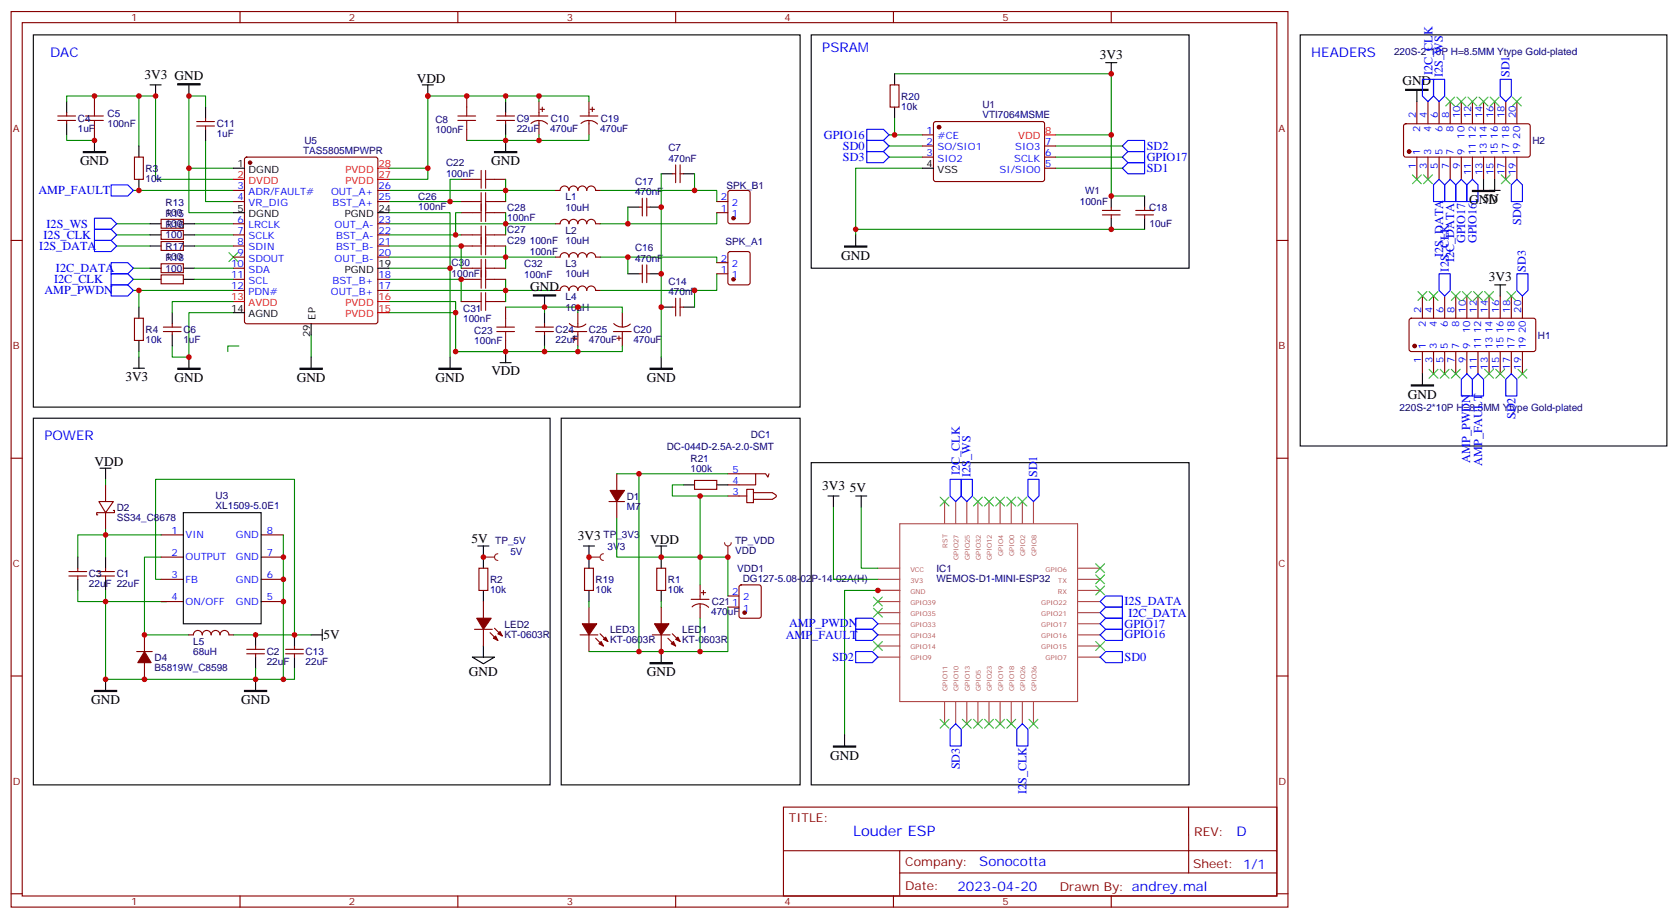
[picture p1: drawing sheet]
<svg xmlns="http://www.w3.org/2000/svg" width="533mm" height="292mm" viewBox="0 0 533 292" stroke-linecap="round" stroke-linejoin="round" font-family="sans-serif">
<g fill="none" stroke="#870000" stroke-width=".35">
<path d="M3.5 3.7h405.4v284.3h-405.4zM7.1 7.2h398.2v277.3h-398.2zM76.2 3.7v3.5M145.3 3.7v3.5M214.5 3.7v3.5M283.6 3.7v3.5M352.8 3.7v3.5M18.3 36.8h5.7M18.3 38.2h5.7M21.2 35.8v1M21.2 38.2v1.1M30 30.5v3.5"/>
<path d="M62.4 38.6h5.7M65.3 37.5v1.1M148.2 30.5v3.5M157.7 36.8h5.6M157.7 38.2h5.6M160.5 35.8v1M160.5 38.2v1.1M168.3 36.8h5.6M168.6 39.2a3.8 3.8 0 0 1 5.2 .2M171.1 32.2v4.6M171.1 38.2v4.6M171.4 34.7h1.5"/>
<path d="M172.2 34v1.4M30 41.1v3.5M42.7 49.9h2.8v7h-2.8zM62.4 40h5.7M65.3 40v1.1M77.8 50.1l.5-.2h40.9l.5 .2 .2 .5v51.5l-.2 .5-.5 .2h-40.9l-.5-.2-.2-.5v-51.5zM148.2 41.1v3.5M213.4 55.2h1.1M214.5 52.4v5.6M215.9 52.4v5.6M215.9 55.2h1.1M3.5 76.3h3.6"/>
<path d="M51.2 69.6h7v2.9h-7zM51.2 73.2h7v2.8h-7zM51.2 76.7h7v2.8h-7zM74.1 60.5h3.5M74.1 64h3.5M74.1 71h3.5M74.1 74.6h3.5M74.1 78.1h3.5M119.9 60.5h3.6M119.9 64h3.6M119.9 71h3.6M119.9 74.6h3.6"/>
<path d="M119.9 78.1h3.6M176.4 60.5h1.4a1.41 1.41 0 0 1 1.4-1.4 1.41 1.41 0 0 1 1.4 1.4 1.41 1.41 0 0 1 1.4-1.4 1.41 1.41 0 0 1 1.4 1.4 1.41 1.41 0 0 1 1.5-1.4 1.41 1.41 0 0 1 1.4 1.4 1.41 1.41 0 0 1 1.4-1.4 1.41 1.41 0 0 1 1.4 1.4h1.4M176.4 71h1.4a1.41 1.41 0 0 1 1.4-1.4 1.41 1.41 0 0 1 1.4 1.5 1.41 1.41 0 0 1 1.4-1.5 1.41 1.41 0 0 1 1.4 1.5 1.41 1.41 0 0 1 1.5-1.5 1.41 1.41 0 0 1 1.4 1.5 1.41 1.41 0 0 1 1.4-1.5 1.41 1.41 0 0 1 1.4 1.5l1.4-.1M202.8 65.8h1.1M203.9 62.9v5.7M205.3 62.9v5.7M205.3 65.8h1.1M227.5 64h3.6M227.5 67.5h3.6M231.3 60.7l.5-.2h5.6l.7 .4v9.4l-.4 .7h-5.9l-.7-.4v-9.4zM405.3 76.3h3.6M51.2 83.7h7v2.9h-7z"/>
<path d="M51.2 87.3h7v2.8h-7zM74.1 81.6h3.5M74.1 85.2h3.5M74.1 88.7h3.5M74.1 92.2h3.5M119.9 81.6h3.6M119.9 88.7h3.6M119.9 92.2h3.6M160.5 97.5v3.5M176.4 92.2h1.4a1.41 1.41 0 0 1 1.4-1.4 1.41 1.41 0 0 1 1.4 1.4 1.41 1.41 0 0 1 1.4-1.4 1.41 1.41 0 0 1 1.4 1.4 1.41 1.41 0 0 1 1.5-1.4 1.41 1.41 0 0 1 1.4 1.4 1.41 1.41 0 0 1 1.4-1.4 1.41 1.41 0 0 1 1.4 1.4h1.4M176.4 81.6h1.4M177.8 81.6a1.41 1.41 0 0 1 1.4-1.4 1.41 1.41 0 0 1 1.4 1.4"/>
<path d="M180.6 81.6a1.41 1.41 0 0 1 1.4-1.4 1.41 1.41 0 0 1 1.4 1.4M183.4 81.6a1.41 1.41 0 0 1 1.5-1.4 1.41 1.41 0 0 1 1.4 1.4M183.4 99.3v4.6M186.3 81.6a1.41 1.41 0 0 1 1.4-1.4 1.41 1.41 0 0 1 1.4 1.4h1.4M202.8 86.9h1.1M203.9 84.1v5.6M205.3 86.9h1.1M205.3 84.1v5.6M213.4 97.5h1.1M214.5 94.7v5.6M215.9 94.7v5.6M215.9 97.5h1.1"/>
<path d="M227.5 86.9h3.6M227.5 83.4h3.6M231.3 80.1l.5-.2h5.6l.7 .4v9.4l-.4 .7-5.9 .1-.7-.5v-9.4zM42.7 101h2.8v7.1h-2.8zM51.9 105.3h5.6M51.9 103.9h5.6M54.7 102.8v1.1M54.7 105.3v1M160.5 108.1v3.5M170 105.3h5.7M170 103.9h5.7M172.9 102.8v1.1"/>
<path d="M172.9 105.3v1M180.6 105.3h5.7M180.7 102.7a3.8 3.8 0 0 0 5.3 .2M181.7 107.4h1.4M182.4 106.7v1.4M183.4 105.3v4.6M3.5 145.5h3.6M405.3 145.5h3.6M30.7 182.9h5.6M30.7 181.5h5.6M33.5 180.4v1.1M33.5 182.9v1"/>
<path d="M150.6 199.8h5.7M152 180.4h2.9v7.1h-2.9zM153.5 191v5.3M153.5 199.8v5.3M157 199.5l2.5 2.4M185.6 180.4h2.8v7.1h-2.8zM187 192.8v5.2M208.5 180.4h2.8v7.1h-2.8zM209.9 192.8v5.2M231.1 192.8h3.5M231.1 189.2h3.5M234.8 185.9l.5-.2h5.6l.7 .4 .1 9.5-.5 .6-5.9 .1-.6-.5-.1-9.4z"/>
<path d="M3.5 214.6h3.6M78.3 207.6h5.7M78.3 206.2h5.7M81.1 205.1v1.1M81.1 207.6v1M90.7 207.6h5.6M90.7 206.2h5.6M93.5 205.1v1.1M93.5 207.6v1M155.6 200.9l2.4 2.4M184.1 201.6h5.7M187 201.6v5.3"/>
<path d="M189.1 202.6l2.5 2.5M190.5 201.2l2.5 2.5M207.1 201.6h5.6M209.9 201.6v5.3M212 202.6l2.5 2.5M213.4 201.2l2.5 2.5M405.3 214.6h3.6M248.7 256.3h156.6v28.2h-156.6zM377.3 256.3v20.9M248.7 270.1h156.5M285.6 277.2h119.6M285.6 270.1v14.1"/>
<path d="M3.5 283.8h3.6M76.2 284.5v3.5M145.3 284.5v3.5M214.5 284.5v3.5M283.6 284.5v3.5M352.8 284.5v3.5M405.3 283.8h3.6"/>
</g>
<g fill="none" stroke="#a64a4a" stroke-width=".35">
<path d="M299.9 159.2v7M303.4 159.2v7M306.9 159.2v7M310.4 159.2v7M314 159.2v7M317.5 159.2v7M321 159.2v7M324.6 159.2v7M328.1 159.2v7M285.6 166.3h56.5v56.4h-56.5zM278.7 180.4h6.9M278.7 183.9h6.9"/>
<path d="M278.7 187.5h6.9M278.7 191h6.9M278.7 194.5h6.9M278.7 198h6.9M342.3 180.4h6.9M342.3 183.9h6.9M342.3 187.5h6.9M342.3 191h6.9M342.3 194.5h6.9M342.3 198h6.9M278.7 201.6h6.9M278.7 205.1h6.9"/>
<path d="M278.7 208.6h6.9M342.3 201.6h6.9M342.3 205.1h6.9M342.3 208.6h6.9M299.9 222.9v6.9M303.4 222.9v6.9M306.9 222.9v6.9M310.4 222.9v6.9M314 222.9v6.9M317.5 222.9v6.9M321 222.9v6.9M324.6 222.9v6.9"/>
<path d="M328.1 222.9v6.9"/>
</g>
<g fill="none" stroke="#3c3" stroke-width=".35">
<path d="M72.7 80.2l2.8 2.8M75.5 80.2l-2.8 2.8M298.4 157.8l2.9 2.9M301.3 157.8l-2.9 2.9M309 157.8l2.9 2.9M311.9 157.8l-2.9 2.9M312.6 157.8l2.8 2.9M315.4 157.8l-2.8 2.9M316.1 157.8l2.8 2.9M318.9 157.8l-2.8 2.9M319.6 157.8l2.8 2.9M322.4 157.8l-2.8 2.9"/>
<path d="M323.1 157.8l2.9 2.9M326 157.8l-2.9 2.9M347.8 179l2.9 2.8M350.7 179l-2.9 2.8M277.3 193.1l2.8 2.8M277.3 189.6l2.8 2.8M280.1 193.1l-2.8 2.8M280.1 189.6l-2.8 2.8M347.8 186.1l2.9 2.8M347.8 182.5l2.9 2.8M350.7 186.1l-2.9 2.8M350.7 182.5l-2.9 2.8"/>
<path d="M277.3 203.7l2.8 2.8M280.1 203.7l-2.8 2.8M347.8 203.7l2.9 2.8M350.7 203.7l-2.9 2.8M298.4 228.4l2.9 2.8M301.3 228.4l-2.9 2.8M305.5 228.4l2.8 2.8M308.3 228.4l-2.8 2.8M309 228.4l2.9 2.8M311.9 228.4l-2.9 2.8M312.6 228.4l2.8 2.8M315.4 228.4l-2.8 2.8"/>
<path d="M316.1 228.4l2.8 2.8M318.9 228.4l-2.8 2.8M319.6 228.4l2.8 2.8M322.4 228.4l-2.8 2.8M326.7 228.4l2.8 2.8M329.5 228.4l-2.8 2.8"/>
</g>
<g fill="none" stroke="#008700" stroke-width=".35">
<path d="M44.1 30.5h-22.9v1.7M65.3 34v-3.5h-5.3v22.9h14.1M160.5 30.5v1.7M171.1 32.2v-1.7h-35.3v26.4h-12.3M21.2 42.8v1.8h8.8M44.1 46.4v-15.9h5.3v26.4h24.7M60 53.4v14.1h14.1M65.3 44.6v19.4h8.8M123.5 53.4h12.3M160.5 42.8v1.8M171.1 42.8v1.8h-22.9M209.9 55.2v58.2"/>
<path d="M220.5 55.2v5.3M37 78.1h10.6M37 74.6h10.6M37 71h10.6M42.3 60.5h31.8M61.7 78.1h12.4M61.7 74.6h12.4M61.7 71h12.4M123.5 74.6h22.9M123.5 67.5h19.4v17.7M123.5 78.1h22.9M123.5 71h52.9"/>
<path d="M123.5 64h22.9M123.5 60.5h52.9M160.5 60.5v3.5M160.5 71v3.6M160.5 78.1v3.5M190.5 60.5h37v3.5M199.3 65.8v5.2M227.5 67.5v3.5h-37M42.3 92.2h31.8M42.3 85.2h5.3M42.3 88.7h5.3M44.1 92.2v5.3"/>
<path d="M61.7 85.2h12.4M61.7 88.7h12.4M74.1 99.3h-14.1v14.1h-5.3v-3.5M74.1 95.7h-19.4v3.6M123.5 88.7h22.9v7M123.5 99.3h21.1v12.3h15.9M123.5 85.2h19.4v28.2M123.5 95.7h21.1v3.6M123.5 92.2h52.9M123.5 81.6h52.9M160.5 97.5h22.9v1.8M160.5 88.7v3.5"/>
<path d="M172.9 97.5v1.8M190.5 81.6h37v1.8M199.3 81.6v5.3M220.5 92.2v5.3M227.5 86.9v5.3h-37M44.1 111.6v1.8M75.8 109.9h-3.5v1.7M98.8 106.3v7.1M172.9 109.9v1.7M183.4 109.9v1.7h-38.8M209.9 176.9h21.2v12.3M264.6 161v22.9h14.1"/>
<path d="M273.4 161v19.4h5.3M51.2 191h1.7h-19.4v24.7h47.6M187 191v1.8M209.9 191v1.8M231.1 192.8v14.1h-44.1M278.7 187.5h-10.6v45.8M74.1 201.6h24.7"/>
</g>
<g fill="none" stroke="#000" stroke-width=".35">
<path d="M10.6 11.1h243.4v118.2h-243.4zM21.2 32.2v3.6M21.2 39.3v3.5M47.6 27h3.6M49.4 27v3.5M60 27v3.5M65.3 34v3.5M134.1 27h3.5M135.8 27v3.5M160.5 32.2v3.6M160.5 39.3v3.5M30 44.6v3.5"/>
<path d="M44.1 46.4v3.5M44.1 56.9v3.6M65.3 41.1v3.5M74.1 53.4h3.5M160.5 44.6v3.5M209.9 55.2h3.5M217 55.2h3.5M47.6 71h3.6M47.6 74.6h3.6M47.6 78.1h3.6M58.2 71h3.5M58.2 74.6h3.5"/>
<path d="M58.2 78.1h3.5M74.1 67.5h3.5M119.9 67.5h3.6M199.3 65.8h3.5M206.4 65.8h3.5M44.1 97.5v3.5M47.6 85.2h3.6M47.6 88.7h3.6M54.7 99.3v3.5M58.2 85.2h3.5M58.2 88.7h3.5M74.1 99.3h3.5"/>
<path d="M119.9 85.2h3.6M172.9 94v3.5M172.9 99.3v3.5M199.3 86.9h3.5M206.4 86.9h3.5M209.9 97.5h3.5M217 97.5h3.5M42.3 116.9h3.6M44.1 108.1v3.5M44.1 113.4v3.5M54.7 106.3v3.6M60 113.4v3.5"/>
<path d="M98.8 102.8v3.5M98.8 113.4v3.5M142.9 113.4v3.5M158.7 115.1h3.6M160.5 111.6v3.5M172.9 106.3v3.6M209.9 113.4v3.5M10.6 132.8h164v116.4h-164zM178.2 132.8h75.8v116.4h-75.8zM31.7 148.7h3.6M33.5 148.7v3.5M257.5 146.9h120v102.3h-120z"/>
<path d="M262.8 157.5h3.5M264.6 157.5v3.5M271.6 157.5h3.6M273.4 157.5v3.5M33.5 176.9v3.5M151.7 173.4h3.5M153.5 173.4v7M185.2 173.4h3.5M187 173.4v7M208.1 173.4h3.6M209.9 173.4v7M33.5 183.9v3.6"/>
<path d="M102.3 199.8v3.5M153.5 187.5v3.5M187 187.5v3.5M209.9 187.5v3.5M33.5 215.7v3.5M81.1 201.6v3.5M81.1 208.6v3.6M81.1 215.7v3.5M93.5 201.6v3.5M93.5 208.6v3.6M98.8 201.6h3.5M149.9 208.6h7.1l-3.5 2.1z"/>
<path d="M153.5 205.1v3.5M209.9 206.9v3.5M268.1 233.3v3.6"/>
</g>
<path d="M56.4 26.6h7.1v.4h-7.1zM26.5 48.1h7v.4h-7zM157 48.1h7v.4h-7zM169.3 93.6h7.1v.4h-7.1zM56.4 116.9h7.1v.4h-7.1zM95.2 116.9h7.1v.4h-7.1zM139.3 116.9h7.1v.4h-7.1zM206.4 116.9h7v.4h-7zM30 219.2h7v.4h-7zM77.6 219.2h7.1v.4h-7.1zM206.4 210.4h7v.3h-7zM264.6 236.9h7v.3h-7z" fill="#000" stroke="#000" stroke-width=".35"/>
<path d="M35.3 58.7h5.3l1.7 1.8-1.7 1.7h-5.3zM30 76.3h5.3l1.7 1.8-1.7 1.8h-5.3zM30 72.8h5.3l1.7 1.8-1.7 1.7h-5.3zM30 69.3h5.3l1.7 1.7-1.7 1.8h-5.3zM35.3 90.5h5.3l1.7 1.7-1.7 1.8h-5.3zM35.3 86.9h5.3l1.7 1.8-1.7 1.8h-5.3zM35.3 83.4h5.3l1.7 1.8-1.7 1.7h-5.3z" fill="none" stroke="#00f" stroke-width=".35"/>
<g fill="#870000" stroke="#870000" stroke-width=".35">
<path d="M213.1 204.4l.7-.7 .7 1.4z"/>
<path d="M214.5 203l.7-.7 .7 1.4z"/>
<path d="M207.8 198h4.6l-2.5 3.6z"/>
<path d="M156.6 202.6l.7-.7 .7 1.4z"/>
<path d="M158 201.2l.7-.7 .8 1.4z"/>
<path d="M151.3 196.3h4.6l-2.4 3.5z"/>
<path d="M190.1 204.4l.8-.7 .7 1.4z"/>
<path d="M191.6 203l.7-.7 .7 1.4z"/>
<path d="M184.9 198h4.5l-2.4 3.6z"/>
<circle cx="79.4" cy="51.6" r=".53"/>
<circle cx="236.4" cy="194.5" r=".53"/>
<circle cx="232.8" cy="88.7" r=".53"/>
<circle cx="232.8" cy="69.3" r=".53"/>
</g>
<path d="M74.1 56.9h3.5M119.9 56.9h3.6M119.9 53.4h3.6M74.1 95.7h3.5M119.9 95.7h3.6M119.9 99.3h3.6" fill="none" stroke="#f00" stroke-width=".35"/>
<path d="M27.2 38.2h5.6M27.2 36.8h5.6M30 34v2.8M30 38.2v2.9M145.3 38.2h5.7M145.3 36.8h5.7M148.2 34v2.8M148.2 38.2v2.9M157.7 105.3h5.6M157.7 103.9h5.6M160.5 101v2.9M160.5 105.3v2.8" fill="none" stroke="#a10000" stroke-width=".35"/>
<path d="M230 172.3a1.06 1.06 0 0 0 1.1 1.1 1.06 1.06 0 0 0 1-1.1M231.1 173.4v3.5" fill="none" stroke="#8c2424" stroke-width=".35"/>
<circle cx="231.1" cy="176.9" r=".18" fill="#8c2424"/>
<path d="M187 176.9h3.5M191.6 175.8a1.06 1.06 0 0 0-1.1 1.1 1.06 1.06 0 0 0 1.1 1" fill="none" stroke="#8c2424" stroke-width=".35"/>
<circle cx="187" cy="176.9" r=".18" fill="#8c2424"/>
<path d="M153.5 176.9h3.5M158 175.8a1.06 1.06 0 0 0-1 1.1 1.06 1.06 0 0 0 1 1" fill="none" stroke="#8c2424" stroke-width=".35"/>
<circle cx="153.5" cy="176.9" r=".18" fill="#8c2424"/>
<g fill="none" stroke="#000" stroke-width=".35">
<path d="M257.5 11.1h120v74.1h-120zM351 19.9h3.5M352.8 19.9v3.5M412.7 11.1h116.5v130.5h-116.5zM284 23.4v3.6M284 34v3.5M449.8 28.7v3.5M292.8 53.4h3.5M471 56.9v3.6M474.5 56.9v3.6M271.6 74.6v3.5M352.8 62.2v3.6"/>
<path d="M352.8 69.3v3.5M363.4 62.2v3.6M363.4 69.3v3.5M472.7 60.5h3.5M474.5 90.5h3.5M476.2 90.5v3.5M451.6 118.7v3.5M217 154h3.5M227.5 154h3.6M24.7 176.9v3.5M58.2 162.8h24.7v35.2h-24.7zM24.7 183.9v3.6"/>
</g>
<g fill="none" stroke="#008700" stroke-width=".35">
<path d="M171.1 30.5h15.9v1.7M284 23.4h68.8v19.4h-17.7M284 37.5v5.3M146.4 56.9h-3.5v7.1M160.5 56.9v3.6M187 42.8v1.8h-15.9M282.2 49.9h10.6M282.2 46.4h10.6M282.2 42.8h10.6M292.8 53.4h-21.2v21.2M335.1 49.9h21.2M335.1 46.4h21.2"/>
<path d="M335.1 53.4h21.2M352.8 42.8v19.4h10.6M146.4 67.5h-1.8v7.1M146.4 78.1v7.1M160.5 67.5v3.5M271.6 72.8h91.8M160.5 81.6v3.6M160.5 92.2v3.5M183.4 97.5h14.2v1.8M197.6 109.9v1.7h-14.2M33.5 152.2v1.8M195.8 150.4h7"/>
<path d="M217 154h-3.6v3.5h8.8M231.1 157.5h-8.9v28.2M231.1 150.4h-28.3v56.5M33.5 168.1v8.8M51.2 176.9h-5.3v24.7h14.1M51.2 169.8h-26.5v7.1M90 169.8v45.9M195.8 164.5v12.4h14.1M24.7 187.5v3.5h8.8v-3.5M51.2 183.9h-1.8v-31.7h44.1v49.4M222.2 196.3v10.6M81.1 212.2v3.5h12.4v-3.5"/>
</g>
<path d="M446.3 28.4h7v.3h-7zM268.1 78.1h7.1v.4h-7.1zM467.4 60.5h7.1v.3h-7.1zM448 122.2h7.1v.4h-7.1z" fill="#000" stroke="#000" stroke-width=".35"/>
<g fill="none" stroke="#870000" stroke-width=".35">
<path d="M184.1 36.8h5.7M184.4 39.2a3.8 3.8 0 0 1 5.3 .2M187 32.2v4.6M187 38.2v4.6M187.3 34.7h1.4M188 34v1.4M282.6 27h2.8v7h-2.8zM296.6 38.8l.4-.2h34.2l.4 .7-.1 17.9-.6 .4h-34.1l-.5-.7v-17.6zM445.8 39.5l.5-.2 39 .1 .5 .6-.1 9.5-.6 .4-39.1-.1-.4-.6v-9.2zM449.8 32.2v7.1M453.3 32.2v7.1M456.8 32.2v7.1"/>
<path d="M460.4 32.2v7.1M463.9 32.2v7.1M467.4 32.2v7.1M471 32.2v7.1M474.5 32.2v7.1M478 32.2v7.1M481.5 32.2v7.1M146.4 56.9h3.5M157 56.9h3.5M292.8 42.8h3.5M292.8 46.4h3.5M292.8 49.9h3.5"/>
<path d="M331.6 46.4h3.5M331.6 49.9h3.5M331.6 53.4h3.5M449.8 49.9v7M453.3 49.9v7M456.8 49.9v7M460.4 49.9v7M463.9 49.9v7M467.4 49.9v7M471 49.9v7M474.5 49.9v7M478 49.9v7"/>
<path d="M481.5 49.9v7M146.4 64h3.5M146.4 74.6h3.5M146.4 67.5h3.5M146.4 78.1h3.5M157 64h3.5M157 74.6h3.5M157 67.5h3.5M157 78.1h3.5M350 68.2h5.6M350 66.8h5.6M352.8 65.8v1"/>
<path d="M352.8 68.2v1.1M360.5 68.2h5.7M360.5 66.8h5.7M363.4 65.8v1M363.4 68.2v1.1M146.4 88.7h3.5M146.4 95.7h3.5M146.4 85.2h3.5M157 88.7h3.5M157 95.7h3.5M157 85.2h3.5M197.6 99.3v4.6"/>
<path d="M451.6 94v7M455.1 94v7M458.6 94v7M462.1 94v7M465.7 94v7M469.2 94v7M472.7 94v7M476.2 94v7M479.8 94v7M483.3 94v7M194.7 105.3h5.7M194.9 102.7a3.8 3.8 0 0 0 5.2 .2"/>
<path d="M195.8 107.4h1.4M196.5 106.7v1.4M197.6 105.3v4.6M447.6 101.2l.4-.2 39.1 .1 .4 .6v9.5l-.7 .4h-39l-.5-.7v-9.2zM451.6 111.6v7.1M455.1 111.6v7.1M458.6 111.6v7.1M462.1 111.6v7.1M465.7 111.6v7.1M469.2 111.6v7.1M472.7 111.6v7.1M476.2 111.6v7.1"/>
<path d="M479.8 111.6v7.1M483.3 111.6v7.1M31.4 159.2h4.6l-2.5 3.6zM33.5 154v5.2M193.3 159.2h5M195.8 150.4v5.3M195.8 159.2v5.3M220.5 152.5h7v2.9h-7zM231.1 150.4h12l.7 1.1 .3-1.1M231.1 157.5h6M237.1 155.4h2.1v4.2h-2.1zM239.2 156.4h6a1.62 1.62 0 0 1 1.3 1.2l-1.3 .9h-6"/>
<path d="M239.9 150.4v3.6h-8.8M33.5 162.8h-2.8v.7h.3M33.5 162.8v5.3M36 162.1h.3v.7h-2.8M51.2 169.8h7M51.2 176.9h7M82.9 169.8h7.1M82.9 176.9h7.1M21.9 182.9h5.6M21.9 181.5h5.6M24.7 180.4v1.1M24.7 182.9v1"/>
<path d="M51.2 183.9h7M51.2 191h7M82.9 183.9h7.1M82.9 191h7.1M219.4 190.3h5.7M219.7 192.7a3.8 3.8 0 0 1 5.3 .1M222.2 185.7v4.6M222.2 191.7v4.6M222.6 188.2h1.4M223.3 187.5v1.4M43.4 206.9h4.9M45.9 201.6v5.3"/>
<path d="M45.9 210.4v5.3M60 201.6h1.4a1.41 1.41 0 0 1 1.4-1.4 1.41 1.41 0 0 1 1.4 1.4 1.41 1.41 0 0 1 1.4-1.4 1.41 1.41 0 0 1 1.4 1.4 1.41 1.41 0 0 1 1.4-1.4 1.41 1.41 0 0 1 1.4 1.4 1.41 1.41 0 0 1 1.5-1.4 1.41 1.41 0 0 1 1.4 1.4h1.4"/>
</g>
<g fill="none" stroke="#00f" stroke-width=".35">
<path d="M451.6 25.2h3.5v5.3l-1.8 1.7-1.7-1.7zM455.1 25.2h3.5v5.3l-1.8 1.7-1.7-1.7zM476.2 25.2h3.6v5.3l-1.8 1.7-1.8-1.7zM275.2 41.1h5.3l1.7 1.7-1.7 1.8h-5.3zM275.2 44.6h5.3l1.7 1.8-1.7 1.7h-5.3zM275.2 48.1h5.3l1.7 1.8-1.7 1.7h-5.3zM356.3 46.4l1.8-1.8h5.3v3.5h-5.3zM358.1 48.1h5.3v3.5h-5.3l-1.8-1.7zM358.1 51.6h5.3v3.6h-5.3l-1.8-1.8zM456.8 56.9l1.8 1.8v5.3h-3.5v-5.3zM460.4 56.9l1.7 1.8v5.3h-3.5v-5.3zM463.9 56.9l1.8 1.8v5.3h-3.6v-5.3z"/>
<path d="M467.4 56.9l1.8 1.8v5.3h-3.5v-5.3zM481.5 56.9l1.8 1.8v5.3h-3.5v-5.3zM456.8 86.9h3.6v5.3l-1.8 1.8-1.8-1.8zM481.5 86.9h3.6v5.3l-1.8 1.8-1.8-1.8zM465.7 118.7l1.7 1.7v5.3h-3.5v-5.3zM479.8 118.7l1.7 1.7v5.3h-3.5v-5.3zM467.4 120.4l1.8-1.7 1.8 1.7v5.3h-3.6zM301.6 152.2h3.6v5.3l-1.8 1.7-1.8-1.7zM305.2 152.2h3.5v5.3l-1.8 1.7-1.7-1.7zM326.3 152.2h3.5v5.3l-1.7 1.7-1.8-1.7zM271.6 199.8h5.3l1.8 1.8-1.8 1.7h-5.3zM271.6 196.3h5.3l1.8 1.7-1.8 1.8h-5.3z"/>
<path d="M349.2 198l1.8-1.7h5.3v3.5h-5.3zM349.2 191l1.8-1.8h5.3v3.6h-5.3zM349.2 194.5l1.8-1.7h5.3v3.5h-5.3zM351 199.8h5.3v3.5h-5.3l-1.8-1.7zM271.6 206.9h5.3l1.8 1.7-1.8 1.8h-5.3zM349.2 208.6l1.8-1.7h5.3v3.5h-5.3zM303.4 229.8l1.8 1.8v5.3h-3.6v-5.3zM324.6 229.8l1.7 1.8v5.3h-3.5v-5.3z"/>
</g>
<g fill="none" stroke="#a10000" stroke-width=".35">
<path d="M149.9 56.9h2.9M152.8 54.1v5.7M154.2 56.9h2.8M154.2 54.1v5.7M149.9 64h2.9M149.9 74.6h2.9M149.9 67.5h2.9M149.9 78.1h2.9M152.8 61.2v9.1M152.8 71.8v9.1M154.2 61.2v9.1M154.2 71.8v9.1"/>
<path d="M154.2 64h2.8M154.2 74.6h2.8M154.2 67.5h2.8M154.2 78.1h2.8M149.9 88.7h2.9M149.9 95.7h2.9M149.9 85.2h2.9M152.8 82.3v9.2M152.8 92.9v5.7M154.2 82.3v9.2M154.2 92.9v5.7M154.2 88.7h2.8"/>
<path d="M154.2 95.7h2.8M154.2 85.2h2.8"/>
</g>
<g fill="#870000" stroke="#870000" stroke-width=".35">
<path d="M193.7 155.7h4.6l-2.5 3.5z"/>
<path d="M45.9 206.9l2.1 3.5h-4.3z"/>
<circle cx="298.1" cy="40.4" r=".53"/>
<circle cx="449.1" cy="109.9" r=".53"/>
<circle cx="447.3" cy="48.1" r=".53"/>
</g>
<path d="M331.6 42.8h3.5" fill="none" stroke="#f00" stroke-width=".35"/>
<g fill="none" stroke="#3c3" stroke-width=".35">
<path d="M459 30.8l2.8 2.9M461.8 30.8l-2.8 2.9M462.5 30.8l2.8 2.9M465.3 30.8l-2.8 2.9M466 30.8l2.8 2.9M468.8 30.8l-2.8 2.9M469.5 30.8l2.9 2.9M472.4 30.8l-2.9 2.9M473.1 30.8l2.8 2.9M475.9 30.8l-2.8 2.9M480.1 30.8l2.9 2.9M483 30.8l-2.9 2.9"/>
<path d="M448.4 55.5l2.8 2.8M451.2 55.5l-2.8 2.8M451.9 55.5l2.8 2.8M454.7 55.5l-2.8 2.8M476.6 55.5l2.8 2.8M479.4 55.5l-2.8 2.8M450.1 92.6l2.9 2.8M453 92.6l-2.9 2.8M453.7 92.6l2.8 2.8M456.5 92.6l-2.8 2.8M460.7 92.6l2.8 2.8M463.5 92.6l-2.8 2.8"/>
<path d="M464.3 92.6l2.8 2.8M467.1 92.6l-2.8 2.8M467.8 92.6l2.8 2.8M470.6 92.6l-2.8 2.8M471.3 92.6l2.8 2.8M474.1 92.6l-2.8 2.8M478.4 92.6l2.8 2.8M481.2 92.6l-2.8 2.8M453.7 117.3l2.8 2.8M456.5 117.3l-2.8 2.8M457.2 117.3l2.8 2.8M460 117.3l-2.8 2.8"/>
<path d="M460.7 117.3l2.8 2.8M463.5 117.3l-2.8 2.8M471.3 117.3l2.8 2.8M474.1 117.3l-2.8 2.8M474.8 117.3l2.9 2.8M477.7 117.3l-2.9 2.8M481.9 117.3l2.8 2.8M484.7 117.3l-2.8 2.8"/>
</g>
<g fill="#c00">
<circle cx="60" cy="30.5" r=".88"/>
<circle cx="160.5" cy="60.5" r=".88"/>
<circle cx="160.5" cy="71" r=".88"/>
<circle cx="160.5" cy="81.6" r=".88"/>
<circle cx="160.5" cy="92.2" r=".88"/>
<circle cx="172.9" cy="97.5" r=".88"/>
<circle cx="160.5" cy="44.6" r=".88"/>
<circle cx="135.8" cy="30.5" r=".88"/>
<circle cx="49.4" cy="30.5" r=".88"/>
<circle cx="142.9" cy="85.2" r=".88"/>
<circle cx="135.8" cy="53.4" r=".88"/>
<circle cx="60" cy="53.4" r=".88"/>
<circle cx="209.9" cy="206.9" r=".88"/>
<circle cx="209.9" cy="176.9" r=".88"/>
<circle cx="44.1" cy="60.5" r=".88"/>
<circle cx="81.1" cy="201.6" r=".88"/>
<circle cx="93.5" cy="201.6" r=".88"/>
<circle cx="148.2" cy="30.5" r=".88"/>
<circle cx="160.5" cy="30.5" r=".88"/>
<circle cx="160.5" cy="111.6" r=".88"/>
<circle cx="172.9" cy="111.6" r=".88"/>
<circle cx="60" cy="113.4" r=".88"/>
<circle cx="44.1" cy="92.2" r=".88"/>
<circle cx="220.5" cy="92.2" r=".88"/>
<circle cx="199.3" cy="81.6" r=".88"/>
<circle cx="199.3" cy="71" r=".88"/>
<circle cx="220.5" cy="60.5" r=".88"/>
<circle cx="209.9" cy="86.9" r=".88"/>
<circle cx="209.9" cy="65.8" r=".88"/>
<circle cx="209.9" cy="97.5" r=".88"/>
<circle cx="30" cy="44.6" r=".88"/>
<circle cx="44.1" cy="30.5" r=".88"/>
<circle cx="30" cy="30.5" r=".88"/>
<circle cx="231.1" cy="176.9" r=".88"/>
<circle cx="187" cy="176.9" r=".88"/>
<circle cx="153.5" cy="176.9" r=".88"/>
<circle cx="271.6" cy="72.8" r=".88"/>
<circle cx="352.8" cy="72.8" r=".88"/>
<circle cx="352.8" cy="42.8" r=".88"/>
<circle cx="352.8" cy="62.2" r=".88"/>
<circle cx="284" cy="42.8" r=".88"/>
<circle cx="352.8" cy="23.4" r=".88"/>
<circle cx="183.4" cy="97.5" r=".88"/>
<circle cx="183.4" cy="111.6" r=".88"/>
<circle cx="171.1" cy="30.5" r=".88"/>
<circle cx="171.1" cy="44.6" r=".88"/>
<circle cx="222.3" cy="176.9" r=".88"/>
<circle cx="222.3" cy="206.9" r=".88"/>
<circle cx="142.9" cy="64" r=".88"/>
<circle cx="144.6" cy="74.6" r=".88"/>
<circle cx="144.6" cy="111.6" r=".88"/>
<circle cx="144.6" cy="99.3" r=".88"/>
<circle cx="146.4" cy="88.7" r=".88"/>
<circle cx="146.4" cy="78.1" r=".88"/>
<circle cx="202.8" cy="206.9" r=".88"/>
<circle cx="222.3" cy="157.5" r=".88"/>
<circle cx="202.8" cy="150.4" r=".88"/>
<circle cx="45.9" cy="201.6" r=".88"/>
<circle cx="81.1" cy="215.7" r=".88"/>
<circle cx="278.7" cy="187.5" r=".88"/>
<circle cx="45.9" cy="215.7" r=".88"/>
<circle cx="33.5" cy="215.7" r=".88"/>
<circle cx="33.5" cy="191" r=".88"/>
<circle cx="33.5" cy="169.8" r=".88"/>
<circle cx="90" cy="183.9" r=".88"/>
<circle cx="90" cy="176.9" r=".88"/>
<circle cx="90" cy="215.7" r=".88"/>
<circle cx="90" cy="191" r=".88"/>
</g>
<text font-size="4.6" fill="#00f" x="270.8" y="265.3">Louder ESP</text>
<g font-size="4.2" fill="#00f">
<text x="261.1" y="16.4">PSRAM</text>
<text x="15.9" y="18.1">DAC</text>
<text x="416.3" y="18.1">HEADERS</text>
<text x="14.1" y="139.8">POWER</text>
<text x="392.5" y="265.5">D</text>
<text x="310.9" y="275.1">Sonocotta</text>
<text x="304" y="282.9">2023-04-20</text>
</g>
<g font-size="4.2">
<text x="349.1" y="18.7">3V3</text>
<text x="45.9" y="25.2">3V3 GND</text>
<text x="132.3" y="26.2">VDD</text>
<text x="445.2" y="27.1">GND</text>
<text x="25.4" y="52.4">GND</text>
<text x="155.9" y="52.4">GND</text>
<text x="466.4" y="64.8">GND</text>
<text x="470.7" y="64.4">5V</text>
<text x="267.1" y="82.4">GND</text>
<text x="472.6" y="89.3">3V3</text>
<text x="168.3" y="92.5">GND</text>
<text x="156" y="119">VDD</text>
<text x="39.8" y="120.8">3V3</text>
<text x="55.4" y="121.1">GND</text>
<text x="94.2" y="121.1">GND</text>
<text x="138.3" y="121.1">GND</text>
<text x="205.3" y="121.1">GND</text>
<text x="447" y="126.7">GND</text>
<text x="30" y="148">VDD</text>
<text x="261.1" y="155.7">3V3</text>
<text x="269.8" y="156.3">5V</text>
<text x="149.7" y="172.3">5V</text>
<text x="183.4" y="171.6">3V3</text>
<text x="206.4" y="172.6">VDD</text>
<text x="102.7" y="202.9">5V</text>
<text x="148.9" y="214.7">GND</text>
<text x="205.3" y="214.6">GND</text>
<text x="28.9" y="223.4">GND</text>
<text x="76.6" y="223.4">GND</text>
<text x="263.5" y="241.3">GND</text>
</g>
<g font-size="3.9" fill="#00f">
<text x="454.7" y="23.9" transform="rotate(-90 454.7 23.9)">I2C_CLK</text>
<text x="458.1" y="24.5" transform="rotate(-90 458.1 24.5)">I2S_WS</text>
<text x="479.2" y="24.5" transform="rotate(-90 479.2 24.5)">SD1</text>
<text x="261.6" y="44.2">GPIO16</text>
<text x="267.6" y="47.7">SD0</text>
<text x="364.1" y="47.6">SD2</text>
<text x="267.6" y="51.2">SD3</text>
<text x="364.1" y="51.1">GPIO17</text>
<text x="364.1" y="54.6">SD1</text>
<text x="12.2" y="61.7">AMP_FAULT</text>
<text x="482.9" y="71.4" transform="rotate(-90 482.9 71.4)">SD0</text>
<text x="13.8" y="75.9">I2S_CLK</text>
<text x="14.8" y="72.3">I2S_WS</text>
<text x="465.2" y="77.2" transform="rotate(-90 465.2 77.2)">GPIO17</text>
<text x="468.8" y="77.2" transform="rotate(-90 468.8 77.2)">GPIO16</text>
<text x="12.5" y="79.3">I2S_DATA</text>
<text x="458.2" y="81.5" transform="rotate(-90 458.2 81.5)">I2S_DATA</text>
<text x="461.6" y="83.2" transform="rotate(-90 461.6 83.2)">I2C_DATA</text>
<text x="17.2" y="89.9">I2C_CLK</text>
<text x="17.8" y="86.4">I2C_DATA</text>
<text x="459.9" y="86.2" transform="rotate(-90 459.9 86.2)">I2S_CLK</text>
<text x="484.4" y="86.2" transform="rotate(-90 484.4 86.2)">SD3</text>
<text x="14.1" y="93.4">AMP_PWDN</text>
<text x="481.1" y="133.1" transform="rotate(-90 481.1 133.1)">SD2</text>
<text x="466.7" y="146.9" transform="rotate(-90 466.7 146.9)">AMP_PWDN</text>
<text x="470.5" y="147.9" transform="rotate(-90 470.5 147.9)">AMP_FAULT</text>
<text x="304.7" y="150.9" transform="rotate(-90 304.7 150.9)">I2C_CLK</text>
<text x="308.1" y="151.5" transform="rotate(-90 308.1 151.5)">I2S_WS</text>
<text x="329.3" y="151.5" transform="rotate(-90 329.3 151.5)">SD1</text>
<text x="357" y="192.2">I2S_DATA</text>
<text x="358.2" y="195.8">I2C_DATA</text>
<text x="249.4" y="202.9">AMP_FAULT</text>
<text x="250.5" y="199.2">AMP_PWDN</text>
<text x="357" y="199.3">GPIO17</text>
<text x="357" y="202.7">GPIO16</text>
<text x="264.2" y="209.9">SD2</text>
<text x="357" y="209.8">SD0</text>
<text x="304.7" y="244.3" transform="rotate(-90 304.7 244.3)">SD3</text>
<text x="325.8" y="252.2" transform="rotate(-90 325.8 252.2)">I2S_CLK</text>
</g>
<g font-size="3.9" fill="#800">
<text x="250.5" y="260.8">TITLE:</text>
<text x="379.1" y="265.5">REV:</text>
<text x="287.4" y="275">Company:</text>
<text x="378.7" y="275.7">Sheet: 1/1</text>
<text x="287.4" y="282.7">Date:</text>
<text x="336.4" y="282.8">Drawn By: andrey.mal</text>
</g>
<g font-size="3.2" fill="#800">
<text x="41.6" y="6.7">1</text>
<text x="110.8" y="6.7">2</text>
<text x="179.9" y="6.7">3</text>
<text x="249.1" y="6.7">4</text>
<text x="318.2" y="6.7">5</text>
<text x="4.1" y="41.8">A</text>
<text x="405.9" y="41.8">A</text>
<text x="4.1" y="110.9">B</text>
<text x="405.9" y="110.9">B</text>
<text x="4.1" y="180.1">C</text>
<text x="405.9" y="180.1">C</text>
<text x="4.1" y="249.2">D</text>
<text x="405.9" y="249.2">D</text>
<text x="41.6" y="287.5">1</text>
<text x="110.8" y="287.5">2</text>
<text x="179.9" y="287.5">3</text>
<text x="249.1" y="287.5">4</text>
<text x="318.2" y="287.5">5</text>
</g>
<g font-size="3.2" fill="#000080">
<text x="442.6" y="17.5">220S-2*10P H=8.5MM Ytype Gold-plated</text>
<text x="286.1" y="34.9">10k</text>
<text x="286.1" y="31.6">R20</text>
<text x="311.9" y="34.2">U1</text>
<text x="24.7" y="41.9">1uF</text>
<text x="24.7" y="38.7">C4</text>
<text x="34.1" y="40.4">100nF</text>
<text x="34.1" y="37.2">C5</text>
<text x="68.8" y="40.4">C11</text>
<text x="138.2" y="39">C8</text>
<text x="164" y="41.9">22uF</text>
<text x="164" y="38.7">C9</text>
<text x="174.6" y="41.9">470uF</text>
<text x="174.8" y="38.6">C10</text>
<text x="190.5" y="41.9">470uF</text>
<text x="190.7" y="38.6">C19</text>
<text x="311.9" y="37.5">VTI7064MSME</text>
<text x="68.8" y="43.6">1uF</text>
<text x="96.6" y="45.6">U5</text>
<text x="138.2" y="42.2">100nF</text>
<text x="486.5" y="45.8">H2</text>
<text x="96.2" y="48.8">TAS5805MPWPR</text>
<text x="141.6" y="52.8">C22</text>
<text x="212.2" y="51.3">470nF</text>
<text x="212.2" y="48.1">C7</text>
<text x="46.2" y="57.8">10k</text>
<text x="46.2" y="54.5">R3</text>
<text x="141.6" y="56">100nF</text>
<text x="201.6" y="58.7">C17</text>
<text x="230.6" y="59.9">SPK_B1</text>
<text x="52.6" y="65.4">R13</text>
<text x="132.8" y="63.4">C26</text>
<text x="179.5" y="63.6">L1</text>
<text x="201.6" y="61.9">470nF</text>
<text x="342.8" y="65.1">100nF</text>
<text x="344.5" y="61.6">W1</text>
<text x="52.6" y="68.6">100</text>
<text x="52.6" y="68.9">R15</text>
<text x="132.8" y="66.6">100nF</text>
<text x="161" y="70.2">100nF</text>
<text x="161" y="66.9">C28</text>
<text x="179.5" y="66.9">10uH</text>
<text x="364.8" y="66.9">C18</text>
<text x="52.6" y="72.1">100</text>
<text x="52.6" y="75.6">100</text>
<text x="52.6" y="72.4">R16</text>
<text x="161" y="74">C27</text>
<text x="161" y="77.5">C29</text>
<text x="168.2" y="77.5">100nF</text>
<text x="179.5" y="77.5">10uH</text>
<text x="179.5" y="74.2">L2</text>
<text x="230.3" y="77.8">SPK_A1</text>
<text x="364.9" y="72.2">10uF</text>
<text x="52.6" y="82.7">100</text>
<text x="52.6" y="79.5">R17</text>
<text x="52.6" y="83">R18</text>
<text x="168.2" y="81.1">100nF</text>
<text x="201.6" y="83">470nF</text>
<text x="201.6" y="79.8">C16</text>
<text x="52.6" y="86.2">100</text>
<text x="143.4" y="87.8">100nF</text>
<text x="143.4" y="84.5">C30</text>
<text x="166.4" y="88.1">100nF</text>
<text x="166.4" y="84.9">C32</text>
<text x="179.5" y="88.1">10uH</text>
<text x="179.5" y="84.8">L3</text>
<text x="179.5" y="95.4">L4</text>
<text x="212.2" y="93.6">470nF</text>
<text x="212.2" y="90.4">C14</text>
<text x="147" y="98.9">C31</text>
<text x="179.5" y="98.7">10uH</text>
<text x="46.2" y="105.7">R4</text>
<text x="58.2" y="105.7">C6</text>
<text x="147" y="102.2">100nF</text>
<text x="150.6" y="106.1">C23</text>
<text x="176.4" y="105.7">C24</text>
<text x="187" y="105.7">C25</text>
<text x="201.1" y="105.7">C20</text>
<text x="488.2" y="107.6">H1</text>
<text x="46.2" y="109">10k</text>
<text x="58.2" y="108.9">1uF</text>
<text x="150.6" y="109.3">100nF</text>
<text x="176.4" y="108.9">22uF</text>
<text x="187" y="108.9">470uF</text>
<text x="201.1" y="108.9">470uF</text>
<text x="444.3" y="130.5">220S-2*10P H=8.5MM Ytype Gold-plated</text>
<text x="211.6" y="142.7">DC-044D-2.5A-2.0-SMT</text>
<text x="238.4" y="139.2">DC1</text>
<text x="219.2" y="149.8">100k</text>
<text x="219.2" y="146.6">R21</text>
<text x="68.5" y="161.7">XL1509-5.0E1</text>
<text x="68.5" y="158.5">U3</text>
<text x="199" y="161.8">M7</text>
<text x="199" y="158.6">D1</text>
<text x="37" y="165.3">SS34_C8678</text>
<text x="37" y="162.2">D2</text>
<text x="157.2" y="172.7">TP_5V</text>
<text x="191.6" y="171">TP_3V3</text>
<text x="233.4" y="172.8">TP_VDD</text>
<text x="162" y="176.3">5V</text>
<text x="192.9" y="174.5">3V3</text>
<text x="233.4" y="176">VDD</text>
<text x="28.2" y="183.3">C3</text>
<text x="37" y="183.3">C1</text>
<text x="155.6" y="185.1">R2</text>
<text x="189.1" y="185.1">R19</text>
<text x="212" y="185.1">R1</text>
<text x="234.1" y="181.6">VDD1</text>
<text x="235.8" y="184.6">DG127-5.08-02P-14-02A(H)</text>
<text x="297.3" y="184.8">WEMOS-D1-MINI-ESP32</text>
<text x="297.3" y="181.5">IC1</text>
<text x="28.2" y="186.5">22uF 22uF</text>
<text x="155.6" y="188.4">10k</text>
<text x="189.1" y="188.4">10k</text>
<text x="212" y="188.4">10k</text>
<text x="225.8" y="195.3">470uF</text>
<text x="226" y="192.1">C21</text>
<text x="160.2" y="202.5">KT-0603R</text>
<text x="160.2" y="199.2">LED2</text>
<text x="193.7" y="201">LED3</text>
<text x="216.6" y="201">LED1</text>
<text x="49" y="209.8">D4</text>
<text x="61.3" y="208">68uH</text>
<text x="61.3" y="204.8">L5</text>
<text x="84.7" y="208">C2</text>
<text x="97" y="208">C13</text>
<text x="193.7" y="204.3">KT-0603R</text>
<text x="216.6" y="204.3">KT-0603R</text>
<text x="49" y="213">B5819W_C8598</text>
<text x="84.7" y="211.2">22uF</text>
<text x="97" y="211.2">22uF</text>
</g>
<g font-size="3.2" fill="#00f">
<text x="449.4" y="37.5" transform="rotate(-90 449.4 37.5)">2</text>
<text x="453" y="37.5" transform="rotate(-90 453 37.5)">4</text>
<text x="456.5" y="37.5" transform="rotate(-90 456.5 37.5)">6</text>
<text x="460" y="37.5" transform="rotate(-90 460 37.5)">8</text>
<text x="463.5" y="37.5" transform="rotate(-90 463.5 37.5)">10</text>
<text x="467.1" y="37.5" transform="rotate(-90 467.1 37.5)">12</text>
<text x="470.6" y="37.5" transform="rotate(-90 470.6 37.5)">14</text>
<text x="474.1" y="37.5" transform="rotate(-90 474.1 37.5)">16</text>
<text x="477.7" y="37.5" transform="rotate(-90 477.7 37.5)">18</text>
<text x="481.2" y="37.5" transform="rotate(-90 481.2 37.5)">20</text>
<text x="294.1" y="42.5">1</text>
<text x="294.1" y="46">2</text>
<text x="297.6" y="44.2">#CE</text>
<text x="297.6" y="47.8">SO/SIO1</text>
<text x="322.3" y="47.8">SIO3</text>
<text x="331.8" y="46">7</text>
<text x="450.8" y="42" transform="rotate(-90 450.8 42)">2</text>
<text x="454.4" y="42" transform="rotate(-90 454.4 42)">4</text>
<text x="457.9" y="42" transform="rotate(-90 457.9 42)">6</text>
<text x="461.4" y="42" transform="rotate(-90 461.4 42)">8</text>
<text x="465" y="44" transform="rotate(-90 465 44)">10</text>
<text x="468.5" y="44" transform="rotate(-90 468.5 44)">12</text>
<text x="472" y="44" transform="rotate(-90 472 44)">14</text>
<text x="475.5" y="44" transform="rotate(-90 475.5 44)">16</text>
<text x="479.1" y="44" transform="rotate(-90 479.1 44)">18</text>
<text x="482.6" y="44" transform="rotate(-90 482.6 44)">20</text>
<text x="294.1" y="49.5">3</text>
<text x="297.6" y="51.3">SIO2</text>
<text x="322" y="51.3">SCLK</text>
<text x="331.8" y="53.1">5</text>
<text x="331.8" y="49.5">6</text>
<text x="449.4" y="53.7" transform="rotate(-90 449.4 53.7)">1</text>
<text x="450.8" y="49.2" transform="rotate(-90 450.8 49.2)">1</text>
<text x="453" y="53.7" transform="rotate(-90 453 53.7)">3</text>
<text x="454.4" y="49.2" transform="rotate(-90 454.4 49.2)">3</text>
<text x="456.5" y="53.7" transform="rotate(-90 456.5 53.7)">5</text>
<text x="457.9" y="49.2" transform="rotate(-90 457.9 49.2)">5</text>
<text x="460" y="53.7" transform="rotate(-90 460 53.7)">7</text>
<text x="461.4" y="49.2" transform="rotate(-90 461.4 49.2)">7</text>
<text x="463.5" y="53.7" transform="rotate(-90 463.5 53.7)">9</text>
<text x="465" y="49.2" transform="rotate(-90 465 49.2)">9</text>
<text x="468.5" y="49.2" transform="rotate(-90 468.5 49.2)">11</text>
<text x="472" y="49.2" transform="rotate(-90 472 49.2)">13</text>
<text x="475.5" y="49.2" transform="rotate(-90 475.5 49.2)">15</text>
<text x="479.1" y="49.2" transform="rotate(-90 479.1 49.2)">17</text>
<text x="482.6" y="49.2" transform="rotate(-90 482.6 49.2)">19</text>
<text x="317.3" y="54.8">SI/SIO0</text>
<text x="467.1" y="55.7" transform="rotate(-90 467.1 55.7)">11</text>
<text x="470.6" y="55.7" transform="rotate(-90 470.6 55.7)">13</text>
<text x="474.1" y="55.7" transform="rotate(-90 474.1 55.7)">15</text>
<text x="477.7" y="55.7" transform="rotate(-90 477.7 55.7)">17</text>
<text x="481.2" y="55.7" transform="rotate(-90 481.2 55.7)">19</text>
<text x="75.4" y="60.1">3</text>
<text x="75.4" y="63.6">4</text>
<text x="78.9" y="61.9">ADR/FAULT#</text>
<text x="78.9" y="65.4">VR_DIG</text>
<text x="105.1" y="61.9">OUT_A+</text>
<text x="105.6" y="65.4">BST_A+</text>
<text x="120.1" y="63.6">25</text>
<text x="120.1" y="60.1">26</text>
<text x="228.9" y="63.6">2</text>
<text x="232.4" y="65.4">2</text>
<text x="75.4" y="70.7">6</text>
<text x="120.1" y="70.7">23</text>
<text x="228.9" y="67.2">1</text>
<text x="232.4" y="68.9">1</text>
<text x="75.4" y="74.2">7</text>
<text x="75.4" y="77.8">8</text>
<text x="78.9" y="72.5">LRCLK</text>
<text x="78.9" y="76">SCLK</text>
<text x="106.2" y="72.5">OUT_A-</text>
<text x="106.7" y="76">BST_A-</text>
<text x="120.1" y="77.8">21</text>
<text x="120.1" y="74.2">22</text>
<text x="75.4" y="81.3">9</text>
<text x="78.9" y="79.5">SDIN</text>
<text x="78.9" y="83">SDOUT</text>
<text x="106.2" y="83">OUT_B-</text>
<text x="106.7" y="79.5">BST_B-</text>
<text x="120.1" y="81.3">20</text>
<text x="228.9" y="83">2</text>
<text x="73.4" y="84.8">10</text>
<text x="73.4" y="88.3">11</text>
<text x="78.9" y="86.6">SDA</text>
<text x="120.1" y="88.3">18</text>
<text x="228.9" y="86.6">1</text>
<text x="232.4" y="88.3">1</text>
<text x="232.4" y="84.8">2</text>
<text x="73.4" y="91.9">12</text>
<text x="78.9" y="90.1">SCL</text>
<text x="78.9" y="93.6">PDN#</text>
<text x="105.1" y="93.6">OUT_B+</text>
<text x="105.6" y="90.1">BST_B+</text>
<text x="120.1" y="91.9">17</text>
<text x="451.2" y="99.3" transform="rotate(-90 451.2 99.3)">2</text>
<text x="454.7" y="99.3" transform="rotate(-90 454.7 99.3)">4</text>
<text x="458.3" y="99.3" transform="rotate(-90 458.3 99.3)">6</text>
<text x="461.8" y="99.3" transform="rotate(-90 461.8 99.3)">8</text>
<text x="465.3" y="99.3" transform="rotate(-90 465.3 99.3)">10</text>
<text x="468.8" y="99.3" transform="rotate(-90 468.8 99.3)">12</text>
<text x="472.4" y="99.3" transform="rotate(-90 472.4 99.3)">14</text>
<text x="475.9" y="99.3" transform="rotate(-90 475.9 99.3)">16</text>
<text x="479.4" y="99.3" transform="rotate(-90 479.4 99.3)">18</text>
<text x="483" y="99.3" transform="rotate(-90 483 99.3)">20</text>
<text x="452.6" y="103.8" transform="rotate(-90 452.6 103.8)">2</text>
<text x="456.1" y="103.8" transform="rotate(-90 456.1 103.8)">4</text>
<text x="459.7" y="103.8" transform="rotate(-90 459.7 103.8)">6</text>
<text x="463.2" y="103.8" transform="rotate(-90 463.2 103.8)">8</text>
<text x="466.7" y="105.8" transform="rotate(-90 466.7 105.8)">10</text>
<text x="470.3" y="105.8" transform="rotate(-90 470.3 105.8)">12</text>
<text x="473.8" y="105.8" transform="rotate(-90 473.8 105.8)">14</text>
<text x="477.3" y="105.8" transform="rotate(-90 477.3 105.8)">16</text>
<text x="480.8" y="105.8" transform="rotate(-90 480.8 105.8)">18</text>
<text x="484.4" y="105.8" transform="rotate(-90 484.4 105.8)">20</text>
<text x="452.6" y="110.9" transform="rotate(-90 452.6 110.9)">1</text>
<text x="456.1" y="110.9" transform="rotate(-90 456.1 110.9)">3</text>
<text x="459.7" y="110.9" transform="rotate(-90 459.7 110.9)">5</text>
<text x="463.2" y="110.9" transform="rotate(-90 463.2 110.9)">7</text>
<text x="466.7" y="110.9" transform="rotate(-90 466.7 110.9)">9</text>
<text x="470.3" y="110.9" transform="rotate(-90 470.3 110.9)">11</text>
<text x="473.8" y="110.9" transform="rotate(-90 473.8 110.9)">13</text>
<text x="477.3" y="110.9" transform="rotate(-90 477.3 110.9)">15</text>
<text x="480.8" y="110.9" transform="rotate(-90 480.8 110.9)">17</text>
<text x="484.4" y="110.9" transform="rotate(-90 484.4 110.9)">19</text>
<text x="451.2" y="115.4" transform="rotate(-90 451.2 115.4)">1</text>
<text x="454.7" y="115.4" transform="rotate(-90 454.7 115.4)">3</text>
<text x="458.3" y="115.4" transform="rotate(-90 458.3 115.4)">5</text>
<text x="461.8" y="115.4" transform="rotate(-90 461.8 115.4)">7</text>
<text x="465.3" y="115.4" transform="rotate(-90 465.3 115.4)">9</text>
<text x="468.8" y="117.4" transform="rotate(-90 468.8 117.4)">11</text>
<text x="472.4" y="117.4" transform="rotate(-90 472.4 117.4)">13</text>
<text x="475.9" y="117.4" transform="rotate(-90 475.9 117.4)">15</text>
<text x="479.4" y="117.4" transform="rotate(-90 479.4 117.4)">17</text>
<text x="483" y="117.4" transform="rotate(-90 483 117.4)">19</text>
<text x="232.6" y="153.6">4</text>
<text x="232.6" y="150.1">5</text>
<text x="232.6" y="157.1">3</text>
<text x="54.4" y="169.5">1</text>
<text x="58.9" y="170.9">VIN</text>
<text x="74.9" y="170.9">GND</text>
<text x="84.7" y="169.5">8</text>
<text x="54.4" y="176.5">2</text>
<text x="58.9" y="177.9">OUTPUT</text>
<text x="74.9" y="177.9">GND</text>
<text x="84.7" y="176.5">7</text>
<text x="54.4" y="183.6">3</text>
<text x="58.9" y="185">FB</text>
<text x="74.9" y="185">GND</text>
<text x="84.7" y="183.6">6</text>
<text x="54.4" y="190.6">4</text>
<text x="84.7" y="190.6">5</text>
<text x="232.4" y="188.9">2</text>
<text x="235.9" y="190.6">2</text>
<text x="58.9" y="192.1">ON/OFF</text>
<text x="74.9" y="192.1">GND</text>
<text x="232.4" y="192.4">1</text>
<text x="235.9" y="194.2">1</text>
</g>
<g font-size="3.2" fill="#f00">
<text x="323.2" y="44.2">VDD</text>
<text x="331.8" y="42.5">8</text>
<text x="120.1" y="53.1">28</text>
<text x="75.4" y="56.6">2</text>
<text x="78.9" y="58.3">DVDD</text>
<text x="109.7" y="58.3">PVDD</text>
<text x="109.7" y="54.8">PVDD</text>
<text x="120.1" y="56.6">27</text>
<text x="73.4" y="95.4">13</text>
<text x="120.1" y="95.4">16</text>
<text x="78.9" y="97.2">AVDD</text>
<text x="109.7" y="100.7">PVDD</text>
<text x="109.7" y="97.2">PVDD</text>
<text x="120.1" y="98.9">15</text>
</g>
<g font-size="3.2">
<text x="75.4" y="53.1">1</text>
<text x="294.1" y="53.1">4</text>
<text x="78.9" y="54.8">DGND</text>
<text x="297.6" y="54.8">VSS</text>
<text x="75.4" y="67.2">5</text>
<text x="78.9" y="68.9">DGND</text>
<text x="109.4" y="68.9">PGND</text>
<text x="120.1" y="67.2">24</text>
<text x="109.4" y="86.6">PGND</text>
<text x="120.1" y="84.8">19</text>
<text x="73.4" y="98.9">14</text>
<text x="78.9" y="100.7">AGND</text>
<text x="100.2" y="101.5" transform="rotate(-90 100.2 101.5)">EP</text>
<text x="98.4" y="107" transform="rotate(-90 98.4 107)">29</text>
</g>
<g font-size="2.1" fill="#a54b4b">
<text x="300.8" y="173.9" transform="rotate(-90 300.8 173.9)">RST</text>
<text x="304.3" y="177.8" transform="rotate(-90 304.3 177.8)">GPIO27</text>
<text x="307.8" y="177.8" transform="rotate(-90 307.8 177.8)">GPIO25</text>
<text x="311.4" y="177.8" transform="rotate(-90 311.4 177.8)">GPIO32</text>
<text x="314.9" y="177.8" transform="rotate(-90 314.9 177.8)">GPIO12</text>
<text x="318.4" y="176.5" transform="rotate(-90 318.4 176.5)">GPIO4</text>
<text x="322" y="176.5" transform="rotate(-90 322 176.5)">GPIO0</text>
<text x="325.5" y="176.5" transform="rotate(-90 325.5 176.5)">GPIO2</text>
<text x="329" y="176.5" transform="rotate(-90 329 176.5)">GPIO8</text>
<text x="289" y="181.5">VCC</text>
<text x="289" y="185">3V3</text>
<text x="331.9" y="181.5">GPIO6</text>
<text x="336" y="185">TX</text>
<text x="289" y="188.5">GND</text>
<text x="335.8" y="188.5">RX</text>
<text x="289" y="192">GPIO39</text>
<text x="289" y="195.6">GPIO35</text>
<text x="330.6" y="195.6">GPIO21</text>
<text x="330.6" y="192">GPIO22</text>
<text x="289" y="199.1">GPIO33</text>
<text x="289" y="202.6">GPIO34</text>
<text x="330.6" y="202.6">GPIO16</text>
<text x="330.6" y="199.1">GPIO17</text>
<text x="289" y="206.1">GPIO14</text>
<text x="289" y="209.7">GPIO9</text>
<text x="330.6" y="206.1">GPIO15</text>
<text x="331.9" y="209.7">GPIO7</text>
<text x="300.8" y="219.4" transform="rotate(-90 300.8 219.4)">GPIO11</text>
<text x="304.3" y="219.4" transform="rotate(-90 304.3 219.4)">GPIO10</text>
<text x="307.8" y="219.4" transform="rotate(-90 307.8 219.4)">GPIO13</text>
<text x="311.4" y="219.4" transform="rotate(-90 311.4 219.4)">GPIO5</text>
<text x="314.9" y="219.4" transform="rotate(-90 314.9 219.4)">GPIO23</text>
<text x="318.4" y="219.4" transform="rotate(-90 318.4 219.4)">GPIO19</text>
<text x="322" y="219.4" transform="rotate(-90 322 219.4)">GPIO18</text>
<text x="325.5" y="219.4" transform="rotate(-90 325.5 219.4)">GPIO26</text>
<text x="329" y="219.4" transform="rotate(-90 329 219.4)">GPIO36</text>
</g>
</svg>
